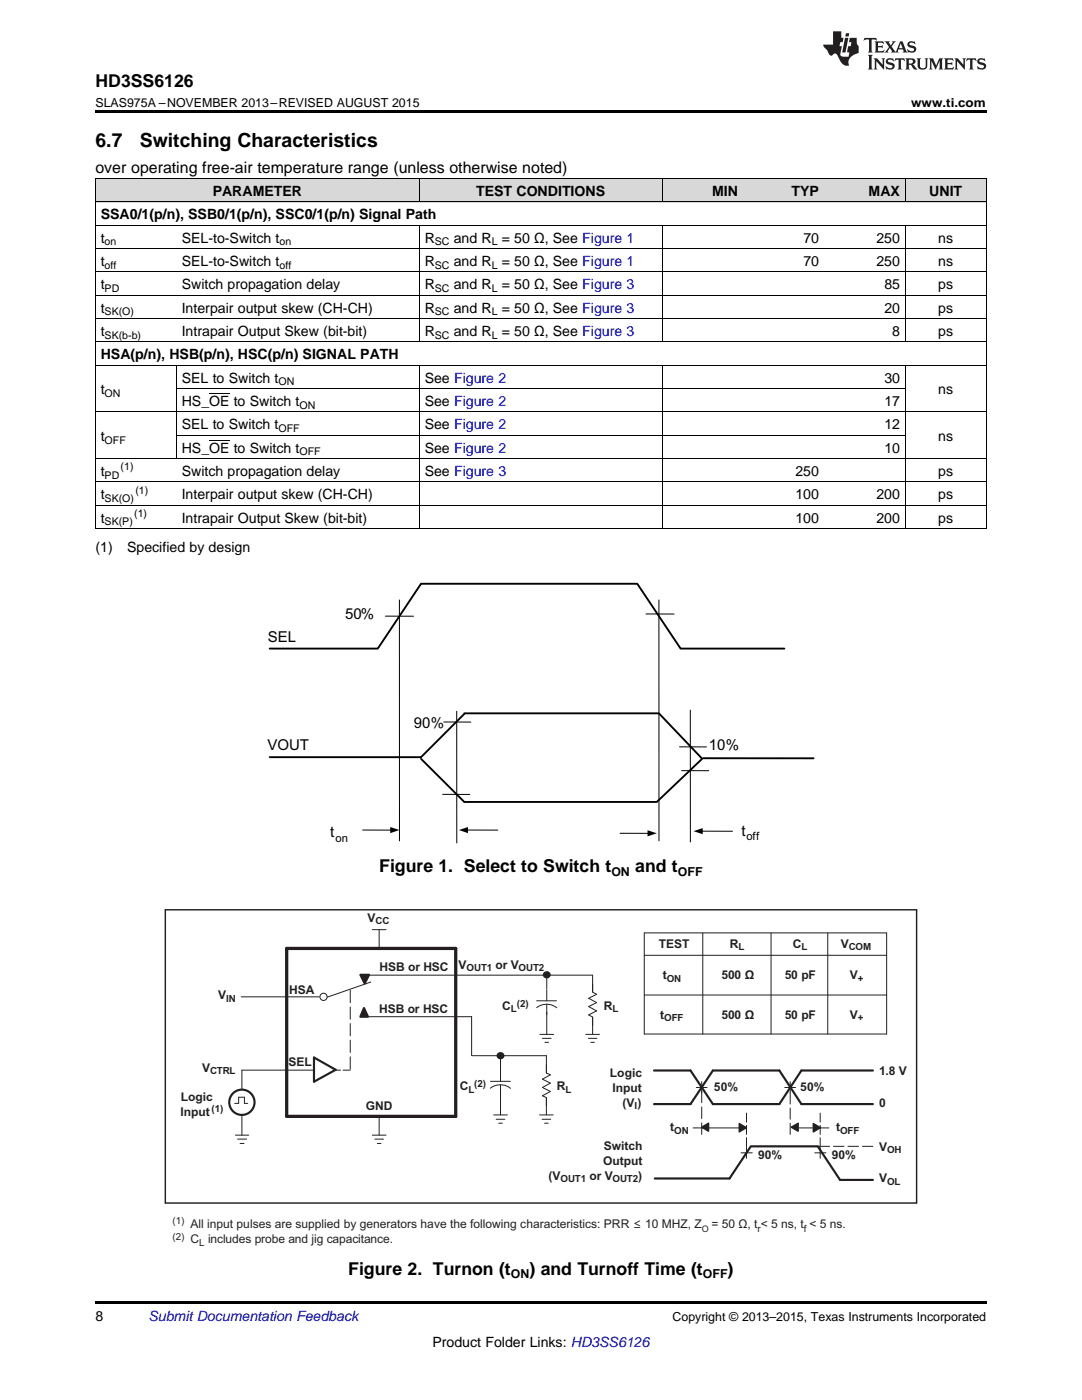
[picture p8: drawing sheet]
<svg xmlns="http://www.w3.org/2000/svg" width="216mm" height="279mm" viewBox="0 0 216 279" stroke-linecap="round" stroke-linejoin="round" font-family="sans-serif">
<g fill="#d8d8d8">
<path d="M19 35.7h16.2v4.7h-16.2z"/>
<path d="M35.2 35.7h48.5v4.7h-48.5z"/>
<path d="M83.7 35.7h48.5v4.7h-48.5z"/>
<path d="M132.2 35.7h16.1v4.7h-16.1z"/>
<path d="M148.3 35.7h16.2v4.7h-16.2z"/>
<path d="M164.5 35.7h16.2v4.7h-16.2z"/>
<path d="M180.7 35.7h16.1v4.7h-16.1z"/>
</g>
<path d="M19 259.7h177.8v.5h-177.8z" fill="#000"/>
<path d="M33 181.6h149.9v58.5h-149.9z" fill="none" stroke="#231f20" stroke-width=".29"/>
<path d="M109.1 194.6v11.8M118.3 194.6v11.8M107.7 206.4h2.8M108.2 207.2h1.8M108.7 208h.8M116.9 206.4h2.7M117.4 207.2h1.7M117.9 208h.7" fill="none" stroke="#231f20" stroke-width=".2"/>
<path d="M107.2 197.5h3.9v4.4h-3.9z" fill-rule="evenodd" fill="#fff"/>
<path d="M107.1 199.7h3.9M109.1 197.5v2.2M107.1 201.1a3.2 3.2 0 0 1 4 0M109.1 200.4v2.1" fill="none" stroke="#231f20" stroke-width=".2"/>
<path d="M117.5 198h1.6v5h-1.6z" fill-rule="evenodd" fill="#fff"/>
<path d="M118.3 196.3v1.7l.7 .4-1.5 .8 1.5 .9-1.5 .8 1.5 .9-1.5 .7 .8 .5v1.6" fill="none" stroke="#231f20" stroke-width=".2"/>
<circle cx="109.1" cy="194.6" r=".61" fill="#231f20"/>
<circle cx="109.1" cy="194.6" r=".61" fill="none" stroke="#231f20" stroke-width=".29"/>
<path d="M71.9 194.6h46.4" fill="none" stroke="#231f20" stroke-width=".2"/>
<circle cx="48.3" cy="220" r="2.52" fill="#fff"/>
<circle cx="48.3" cy="220" r="2.52" fill="none" stroke="#231f20" stroke-width=".43"/>
<path d="M74 196l-8.7 3M75.7 222.8v3.7" fill="none" stroke="#231f20" stroke-width=".2"/>
<path d="M57.2 189.3h33.7v33.5h-33.7z" fill="none" stroke="#231f20" stroke-width=".65"/>
<circle cx="64.6" cy="198.9" r=".72" fill="#fff"/>
<circle cx="64.6" cy="198.9" r=".72" fill="none" stroke="#231f20" stroke-width=".2"/>
<path d="M62.7 211l4.3 2.5-4.3 2.4z" fill="none" stroke="#231f20" stroke-width=".43"/>
<path d="M72.6 201.2l.8 1.7h-1.5z" fill-rule="evenodd" fill="#231f20"/>
<path d="M72.6 201.2l.8 1.7h-1.5z" fill="none" stroke="#231f20" stroke-width=".43"/>
<path d="M71.9 194.5h1.7l-.8 1.8z" fill-rule="evenodd" fill="#231f20"/>
<path d="M71.9 194.5h1.7l-.8 1.8zM155.5 213.6h-13.2l-4.5 6.7h-7.3M149.8 228.8l-4.2 6.4h-15M150 228.8h13.2M159.9 220.3h14.3M163.2 228.8l4.4 6.7h6.6" fill="none" stroke="#231f20" stroke-width=".43"/>
<g fill="none" stroke="#231f20" stroke-width=".2">
<path d="M48.1 198.9h15.6M74.3 185.5h2.7M75.7 185.5v3.8M128.6 186.2h48.3v20.2h-48.3zM128.6 190.7h48.3M128.6 198.6h48.3M140.2 186.2v20.2M62.4 213.6h-14.1v3.9M71.9 202.9h22.2M138.9 217h2.2M140 215.9v2.2M46.8 220.2h.8v-1.2h1.2v1.2h.6"/>
<path d="M47 226.5h2.6M47.4 227.3h1.8M47.9 228.2h.8M48.3 222.8v3.7M74.3 226.5h2.7M74.8 227.3h1.7M75.3 228.2h.7M158.3 225.1h7.1"/>
</g>
<path d="M69.9 213.6h-3.5" fill="none" stroke="#231f20" stroke-width=".2" stroke-dasharray="1.4 .5"/>
<path d="M69.9 197.6v16" fill="none" stroke="#231f20" stroke-width=".2" stroke-dasharray="2.5 .9"/>
<path d="M157.7 226.4v-8.4" fill="none" stroke="#231f20" stroke-width=".2" stroke-dasharray="2.2 .8"/>
<path d="M163.7 228.8v-6.8" fill="none" stroke="#231f20" stroke-width=".2" stroke-dasharray="1.8 .6"/>
<path d="M158.7 225v.2zM157.9 225l1.4-.8v1.6z" fill-rule="evenodd" fill="#231f20"/>
<path d="M157.9 225l1.4-.8v1.6zM158.7 225v.2z" fill="none" stroke="#231f20" stroke-width=".29"/>
<path d="M162.8 225h.1zM162.3 224.2v1.7l1.4-.9z" fill-rule="evenodd" fill="#231f20"/>
<path d="M162.3 224.2l1.4 .8-1.4 .9zM162.8 225h.1z" fill="none" stroke="#231f20" stroke-width=".29"/>
<path d="M138.3 225.1h9.2M162.6 230.1h2.2M163.7 229v2.2" fill="none" stroke="#231f20" stroke-width=".2"/>
<path d="M140 226.4v-8.8" fill="none" stroke="#231f20" stroke-width=".2" stroke-dasharray="2.3 .9"/>
<path d="M140.8 225v.2zM140 225l1.4-.8v1.6z" fill-rule="evenodd" fill="#231f20"/>
<path d="M140 225l1.4-.8v1.6zM140.8 225v.2z" fill="none" stroke="#231f20" stroke-width=".29"/>
<path d="M147.5 224.2l1.5 .8-1.5 .9z" fill-rule="evenodd" fill="#231f20"/>
<path d="M147.5 224.2l1.5 .8-1.5 .9z" fill="none" stroke="#231f20" stroke-width=".29"/>
<path d="M174.2 228.8h-11" fill="none" stroke="#231f20" stroke-width=".2" stroke-dasharray="2.1 .8"/>
<path d="M130.5 213.6h7.3l4.5 6.7h13.2l4.4-6.7h14.3M155.5 213.6l4.4 6.7" fill="none" stroke="#231f20" stroke-width=".43"/>
<path d="M99.9 210.7v11.8M109 210.7v11.8M156.6 217h2.2M157.7 215.9v2.2M98.5 222.5h2.7M99 223.4h1.7M99.5 224.2h.7M107.7 222.5h2.7M108.2 223.4h1.7M108.7 224.2h.7M147.9 230.1h2.2M149 229v2.2" fill="none" stroke="#231f20" stroke-width=".2"/>
<path d="M149 228.8v-6.8" fill="none" stroke="#231f20" stroke-width=".2" stroke-dasharray="1.8 .6"/>
<path d="M97.9 213.6h4v4.4h-4z" fill-rule="evenodd" fill="#fff"/>
<path d="M97.9 217.2a3.2 3.2 0 0 1 4 0M97.9 215.8h3.9M99.9 213.6v2.2M99.9 216.5v2.1" fill="none" stroke="#231f20" stroke-width=".2"/>
<path d="M108.2 214.1h1.7v4.9h-1.7z" fill-rule="evenodd" fill="#fff"/>
<path d="M109 212.5v1.6l.8 .4-1.6 .9 1.6 .8-1.6 .8 1.6 .8-1.6 .9 .8 .3v1.7" fill="none" stroke="#231f20" stroke-width=".2"/>
<circle cx="99.9" cy="210.7" r=".61" fill="#231f20"/>
<circle cx="99.9" cy="210.7" r=".61" fill="none" stroke="#231f20" stroke-width=".29"/>
<path d="M153.9 186.2v20.2M165.2 186.2v20.2M94.1 202.9v7.8M94.3 210.7h14.7" fill="none" stroke="#231f20" stroke-width=".2"/>
<path d="M53.8 129.4h21.6l8.6-12.9h43.2l8.6 12.9h20.7M92.6 142.5l-8.6 8.6h-30.2M92.6 142.4h38.9l8.6 9-9 8.6h-38.5l-8.6-8.6M140.3 151.3h22" fill="none" stroke="#000" stroke-width=".38"/>
<g fill="none" stroke="#000" stroke-width=".2">
<path d="M19 35.6h177.8M19.1 35.7v69.9M83.6 35.7v4.7M132.1 35.7v4.7M180.6 35.7v4.7M196.8 35.7v69.9M19 58.9h177.8M19 54.3h177.8M19 49.6h177.8M19 45h177.8M19 40.3h177.8M83.6 45v23.3"/>
<path d="M132.1 45v23.3M180.6 45v23.3M19 72.9h177.8M19 68.2h177.8M19 63.6h177.8M35.2 72.9v18.7M35.2 77.6h145.5M83.6 72.9v32.7M132.1 72.9v32.7M180.6 72.9v32.7M19 96.2h177.8M19 91.5h177.8"/>
<path d="M19 82.2h177.8M35.2 86.9h145.5M19 105.5h177.8M19 100.8h177.8M79.7 119.7v48.1M131.5 119.7v48.1M76.9 123h5.6M128.9 122.5h5.6M88.3 158.5h5.4M88.5 144.1h5.4M91.1 141.9v26.3M135.6 149l5.4 .1"/>
<path d="M136 153.8h5.4M137.7 141.7l.1 26.3M72.4 165.7h5.6M93.3 165.7h6M123.7 166.3h5.7M140.1 165.9h6.1"/>
</g>
<path d="M77.9 165.1l1.8 .6-1.8 .6zM91.6 165.7l1.8-.6v1.2zM129.2 165.7l1.9 .6-1.9 .6zM138.4 165.9l1.8-.6v1.2z" fill="#000"/>
<path d="M19 22h177.8v.5h-177.8zM19 105.5l.2 .1zM83.6 105.5l.1 .1zM132.1 105.5l.1 .1zM148.2 105.5l.1 .1zM164.4 105.5l.1 .1zM180.6 105.5l.1 .1zM196.7 105.5l.1 .1z" fill="#000"/>
<g fill="#231f20">
<path d="M172.5 7.6l-.1 .5 .4-.2h.6v.1v2.1l-.2 .4h.9l-.2-.4v-2.1l.1-.1h.5l.5 .2-.2-.5zM174.5 8.3l.2 .3v1.5l-.2 .4h1.8l.2-.6a1.04 1.04 0 0 1-1.3 .2v-.7h.6l.3 .2v-.6l-.3 .2h-.6v-.6l.8-.1 .4 .3-.2-.5zM176.5 8.3l.9 1.1-.9 1.1h.8l-.2-.2 .4-.7 .5 .7-.2 .2h1.5l-.2-.2 .2-.4h.9l.1 .4-.2 .2h1l-.3-.3-.7-1.9h-.5l-.9 2-.8-1 .9-1h-.8l.1 .3-.4 .5-.3-.6 .1-.2zM179.7 8.6l.4 1h-.7zM181.3 8.4a.63 .63 0 0 0-.2 .7 .63 .63 0 0 0 .6 .4l.6 .2 .1 .2a.75 .75 0 0 1-.7 .4 .75 .75 0 0 1-.6-.5l.1 .7 .1-.1a1.11 1.11 0 0 0 1.5-.6 1.13 1.13 0 0 0-1.2-.8l-.1-.4a1.04 1.04 0 0 1 1.2 .2l-.2-.5-.2 .1-.4-.2zM173.2 10.9l.2 .4v2.2l-.2 .4h1l-.3-.4v-2.2l.3-.4zM174.3 11.6l.3 .4v1.5l-.3 .4h.8l-.2-.4v-1.3l1.5 1.7v-1.9l.2-.4h-.7l.2 .4v.9l-1.1-1.3zM177 11.8a.62 .62 0 0 0-.2 .7 .62 .62 0 0 0 .6 .4l.6 .1 .1 .3a.76 .76 0 0 1-.7 .3 .76 .76 0 0 1-.7-.4l.2 .7 .1-.1a1.11 1.11 0 0 0 1.5-.6 1.13 1.13 0 0 0-1.2-.8l-.1-.4a1.04 1.04 0 0 1 1.2 .2l-.2-.6-.2 .1-.5-.1zM178.7 11.6l-.2 .6a.61 .61 0 0 1 .8-.3v1.6l-.2 .4h.9l-.2-.4v-1.6a.63 .63 0 0 1 .7 .3l-.1-.6zM180.6 11.6l.3 .4v1.5l-.3 .4h1l-.2-.2-.1-.8 .6 .2a.76 .76 0 0 0 1.2 .7l-1-1a.58 .58 0 0 0 .6-.5 .58 .58 0 0 0-.5-.6zM181.4 11.9h.1a.45 .45 0 0 1 .5 .1 .45 .45 0 0 1 .1 .5l-.8 .2zM182.9 11.6l.2 .2a2.17 2.17 0 0 0 .3 1.9 .99 .99 0 0 0 1.6-.6v-1.1l.2-.4h-.7l.2 .2a1.92 1.92 0 0 1-.2 1.8 .6 .6 0 0 1-.9-.5v-1.1l.2-.4zM185.4 11.6l.2 .4v1.5l-.2 .4h.7l-.2-.4v-1.4l.8 1.8 .8-1.8v1.4l-.2 .4h.9l-.2-.4v-1.5l.2-.4h-.8l-.6 1.5-.6-1.5zM188.4 11.6l.2 .4v1.5l-.2 .4h1.8l.1-.6a1.04 1.04 0 0 1-1.2 .1v-.6h.5l.4 .2v-.6l-.4 .2h-.5v-.7h.8l.3 .3-.1-.6zM190.5 11.6l.2 .4v1.5l-.2 .4h.7l-.2-.4v-1.3l1.5 1.7v-1.9l.2-.4h-.7l.2 .4v.9l-1.1-1.3zM192.9 11.6l-.1 .6a.61 .61 0 0 1 .7-.3l.1 1.6-.3 .4h1l-.3-.4 .1-1.6a.63 .63 0 0 1 .7 .3l-.1-.6zM195.2 11.8a.62 .62 0 0 0-.2 .7 .62 .62 0 0 0 .6 .4l.6 .1 .1 .3a.76 .76 0 0 1-.7 .3 .76 .76 0 0 1-.6-.4l.1 .7 .1-.1a1.11 1.11 0 0 0 1.6-.6 1.13 1.13 0 0 0-1.3-.8l-.1-.4a1.04 1.04 0 0 1 1.2 .2l-.1-.6-.2 .1-.5-.1z"/>
<path d="M166.2 6.3v2.6h-1.9v.4l.8 .9a.91 .91 0 0 0 1 .8 .56 .56 0 0 1 .5-.3 .56 .56 0 0 1 .5 .3l.4 .8a1.53 1.53 0 0 0 1.9 1.2 1.54 1.54 0 0 1 1-2.1l.9-.3v-1.4a1.52 1.52 0 0 1-.4-1.6h-1.3l-.2 .8h.5l-.2 .8h-.5l-.1 1v.2l.4 .1-.2 .8a1.93 1.93 0 0 1-1.6-.3l.3-1.8h-.5l.2-.8h.4l.2-.8h-.4v-1.3zM168.6 7.6l-.6 2.9h.7l.6-2.9zM168.8 6.6l-.1 .7h.6l.2-.7z"/>
</g>
<path d="M41.7 78.5h4.1M41.7 87.8h4.1" fill="none" stroke="#000" stroke-width=".2"/>
<g font-size="3.9">
<text x="19" y="29.3">6.7</text>
<text x="27.9" y="29.3">Switching Characteristics</text>
</g>
<g font-size="3.5">
<text x="19" y="17.3">HD3SS6126</text>
<text x="75.7" y="174.1">Figure 1. Select to Switch t</text>
<text x="126.8" y="174.1">and t</text>
<text x="69.5" y="254.4">Figure 2. Turnon (t</text>
<text x="105.7" y="254.4">) and Turnoff Time (t</text>
<text x="145.2" y="254.4">)</text>
</g>
<text font-size="3.2" x="19" y="34.4">over operating free-air temperature range (unless otherwise noted)</text>
<g font-size="3">
<text x="68.9" y="123.5">50%</text>
<text x="53.4" y="128.2">SEL</text>
<text x="53.4" y="149.6">VOUT</text>
<text x="82.6" y="145.3">90%</text>
<text x="141.5" y="149.8">10%</text>
<text x="65.9" y="167">t</text>
<text x="147.9" y="166.8">t</text>
</g>
<g font-size="2.8">
<text x="42.4" y="39.1">PARAMETER</text>
<text x="95" y="39.1">TEST CONDITIONS</text>
<text x="142.1" y="39.1">MIN</text>
<text x="157.9" y="39.1">TYP</text>
<text x="173.3" y="39.1">MAX</text>
<text x="185.4" y="39.1">UNIT</text>
<text x="20.1" y="43.7">SSA0/1(p/n), SSB0/1(p/n), SSC0/1(p/n) Signal Path</text>
<text x="20.1" y="48.4">t</text>
<text x="20.1" y="53.1">t</text>
<text x="36.3" y="48.4">SEL-to-Switch t</text>
<text x="36.3" y="53.1">SEL-to-Switch t</text>
<text x="84.7" y="48.4">R</text>
<text x="84.7" y="53.1">R</text>
<text x="90.5" y="48.4">and R</text>
<text x="90.5" y="53.1">and R</text>
<text x="100.1" y="48.4">= 50 Ω, See Figure 1</text>
<text x="100.1" y="53.1">= 50 Ω, See Figure 1</text>
<text x="160.3" y="48.4">70</text>
<text x="160.3" y="53.1">70</text>
<text x="174.9" y="48.4">250</text>
<text x="174.9" y="53.1">250</text>
<text x="187.2" y="48.4">ns</text>
<text x="187.2" y="53.1">ns</text>
<text x="20.1" y="57.7">t</text>
<text x="36.3" y="57.7">Switch propagation delay</text>
<text x="84.7" y="57.7">R</text>
<text x="90.5" y="57.7">and R</text>
<text x="100.1" y="57.7">= 50 Ω, See Figure 3</text>
<text x="176.5" y="57.7">85</text>
<text x="187.2" y="57.7">ps</text>
<text x="20.1" y="62.4">t</text>
<text x="36.3" y="62.4">Interpair output skew (CH-CH)</text>
<text x="84.7" y="62.4">R</text>
<text x="90.5" y="62.4">and R</text>
<text x="100.1" y="62.4">= 50 Ω, See Figure 3</text>
<text x="176.5" y="62.4">20</text>
<text x="187.2" y="62.4">ps</text>
<text x="20.1" y="67">t</text>
<text x="20.1" y="71.7">HSA(p/n), HSB(p/n), HSC(p/n) SIGNAL PATH</text>
<text x="36.3" y="67">Intrapair Output Skew (bit-bit)</text>
<text x="84.7" y="67">R</text>
<text x="90.5" y="67">and R</text>
<text x="100.1" y="67">= 50 Ω, See Figure 3</text>
<text x="178" y="67">8</text>
<text x="187.2" y="67">ps</text>
<text x="36.3" y="76.3">SEL to Switch t</text>
<text x="84.7" y="76.3">See Figure 2</text>
<text x="176.5" y="76.3">30</text>
<text x="20.1" y="78.7">t</text>
<text x="36.3" y="81">HS_OE to Switch t</text>
<text x="84.7" y="81">See Figure 2</text>
<text x="176.5" y="81">17</text>
<text x="187.2" y="78.7">ns</text>
<text x="20.1" y="88">t</text>
<text x="36.3" y="85.7">SEL to Switch t</text>
<text x="84.7" y="85.7">See Figure 2</text>
<text x="176.5" y="85.7">12</text>
<text x="187.2" y="88">ns</text>
<text x="20.1" y="95">t</text>
<text x="36.3" y="90.3">HS_OE to Switch t</text>
<text x="36.3" y="95">Switch propagation delay</text>
<text x="84.7" y="90.3">See Figure 2</text>
<text x="84.7" y="95">See Figure 3</text>
<text x="158.7" y="95">250</text>
<text x="176.5" y="90.3">10</text>
<text x="187.2" y="95">ps</text>
<text x="20.1" y="99.6">t</text>
<text x="36.3" y="99.6">Interpair output skew (CH-CH)</text>
<text x="158.7" y="99.6">100</text>
<text x="174.9" y="99.6">200</text>
<text x="187.2" y="99.6">ps</text>
<text x="20.1" y="104.3">t</text>
<text x="36.3" y="104.3">Intrapair Output Skew (bit-bit)</text>
<text x="158.7" y="104.3">100</text>
<text x="174.9" y="104.3">200</text>
<text x="187.2" y="104.3">ps</text>
<text x="19" y="110.1">(1)</text>
<text x="25.4" y="110.1">Specified by design</text>
<text x="19" y="263.6">8</text>
<text x="86.3" y="268.9">Product Folder Links: HD3SS6126</text>
</g>
<text font-size="2.8" fill="#0000c8" x="29.6" y="263.6">Submit Documentation Feedback</text>
<g font-size="2.5">
<text x="19" y="21.4">SLAS975A –NOVEMBER 2013–REVISED AUGUST 2015</text>
<text x="181.8" y="21.4">www.ti.com</text>
<text x="122" y="174.8">ON</text>
<text x="135.3" y="174.8">OFF</text>
<text x="102" y="255.1">ON</text>
<text x="140.3" y="255.1">OFF</text>
<text x="134.2" y="263.6">Copyright © 2013–2015, Texas Instruments Incorporated</text>
</g>
<g font-size="2.4" fill="#231f20">
<text x="73.3" y="183.9">V</text>
<text x="131.4" y="189.1">TEST</text>
<text x="145.6" y="189.1">R</text>
<text x="158.2" y="189.1">C</text>
<text x="167.8" y="189.1">V</text>
<text x="75.7" y="193.8">HSB or HSC</text>
<text x="91.5" y="193.3">V</text>
<text x="98.9" y="193.3">or V</text>
<text x="132.2" y="195.5">t</text>
<text x="144" y="195.5">500 Ω</text>
<text x="156.6" y="195.5">50 pF</text>
<text x="169.6" y="195.5">V</text>
<text x="43.5" y="199.4">V</text>
<text x="57.7" y="198.4">HSA</text>
<text x="75.7" y="202.2">HSB or HSC</text>
<text x="100.2" y="201.5">C</text>
<text x="120.5" y="201.5">R</text>
<text x="131.7" y="203.3">t</text>
<text x="144" y="203.3">500 Ω</text>
<text x="156.6" y="203.3">50 pF</text>
<text x="169.6" y="203.3">V</text>
<text x="40.3" y="213.9">V</text>
<text x="57.6" y="212.8">SEL</text>
<text x="121.7" y="214.9">Logic</text>
<text x="175.4" y="214.5">1.8 V</text>
<text x="36.1" y="219.7">Logic</text>
<text x="73" y="221.4">GND</text>
<text x="91.7" y="217.6">C</text>
<text x="111.1" y="217.6">R</text>
<text x="122.2" y="217.9">Input</text>
<text x="124.2" y="220.8">(V )</text>
<text x="142.5" y="217.7">50%</text>
<text x="159.7" y="217.7">50%</text>
<text x="175.4" y="220.8">0</text>
<text x="36" y="222.7">Input</text>
<text x="133.7" y="225.8">t</text>
<text x="166.8" y="225.8">t</text>
<text x="120.3" y="232.5">Output</text>
<text x="120.5" y="229.4">Switch</text>
<text x="151.3" y="231.4">90%</text>
<text x="166" y="231.4">90%</text>
<text x="175.4" y="229.6">V</text>
<text x="109.5" y="235.4">(V</text>
<text x="117.6" y="235.4">or V</text>
<text x="127.3" y="235.4">)</text>
<text x="175.4" y="235.9">V</text>
<text x="38" y="245.2">All input pulses are supplied by generators have the following characteristics: PRR ≤ 10 MHZ, Z</text>
<text x="142" y="245.2">= 50 Ω, t &lt; 5 ns, t &lt; 5 ns.</text>
<text x="38" y="248.1">C</text>
<text x="41.5" y="248.1">includes probe and jig capacitance.</text>
</g>
<g font-size="2.3">
<text x="66.9" y="167.9">on</text>
<text x="148.9" y="167.7">off</text>
</g>
<g font-size="2.1">
<text x="20.9" y="49">on</text>
<text x="20.9" y="53.6">off</text>
<text x="55.8" y="49">on</text>
<text x="55.8" y="53.6">off</text>
<text x="86.7" y="49">SC</text>
<text x="86.7" y="53.6">SC</text>
<text x="98.1" y="49">L</text>
<text x="98.1" y="53.6">L</text>
<text x="20.9" y="58.3">PD</text>
<text x="86.7" y="58.3">SC</text>
<text x="98.1" y="58.3">L</text>
<text x="20.9" y="62.9">SK(O)</text>
<text x="86.7" y="62.9">SC</text>
<text x="98.1" y="62.9">L</text>
<text x="20.9" y="67.6">SK(b-b)</text>
<text x="86.7" y="67.6">SC</text>
<text x="98.1" y="67.6">L</text>
<text x="55.6" y="76.9">ON</text>
<text x="20.9" y="79.2">ON</text>
<text x="59.8" y="81.6">ON</text>
<text x="20.9" y="88.5">OFF</text>
<text x="55.6" y="86.2">OFF</text>
<text x="20.9" y="95.5">PD</text>
<text x="24.1" y="93.8">(1)</text>
<text x="59.8" y="90.9">OFF</text>
<text x="20.9" y="100.2">SK(O)</text>
<text x="27" y="98.5">(1)</text>
<text x="20.9" y="104.8">SK(P)</text>
<text x="26.8" y="103.2">(1)</text>
</g>
<g font-size="2" fill="#231f20">
<text x="74.9" y="184.5">CC</text>
<text x="147.4" y="189.6">L</text>
<text x="159.9" y="189.6">L</text>
<text x="169.4" y="189.6">COM</text>
<text x="93.1" y="193.8">OUT1</text>
<text x="103.5" y="193.8">OUT2</text>
<text x="133" y="196">ON</text>
<text x="171.2" y="196">+</text>
<text x="45.1" y="199.9">IN</text>
<text x="102" y="202">L</text>
<text x="103.1" y="200.9">(2)</text>
<text x="122.2" y="202">L</text>
<text x="132.5" y="203.8">OFF</text>
<text x="171.2" y="203.8">+</text>
<text x="41.9" y="214.4">CTRL</text>
<text x="42.2" y="222">(1)</text>
<text x="93.5" y="218.1">L</text>
<text x="94.6" y="217">(2)</text>
<text x="112.8" y="218.1">L</text>
<text x="126.6" y="221.4">I</text>
<text x="134.5" y="226.3">ON</text>
<text x="167.6" y="226.3">OFF</text>
<text x="177" y="230.1">OH</text>
<text x="111.8" y="235.9">OUT1</text>
<text x="122.2" y="235.9">OUT2</text>
<text x="177" y="236.4">OL</text>
<text x="34.4" y="244.3">(1)</text>
<text x="151.2" y="245.9">r</text>
<text x="160.4" y="245.9">f</text>
<text x="34.4" y="247.4">(2)</text>
<text x="39.8" y="248.6">L</text>
</g>
<text font-size="1.8" fill="#231f20" x="140.1" y="245.9">O</text>
</svg>
